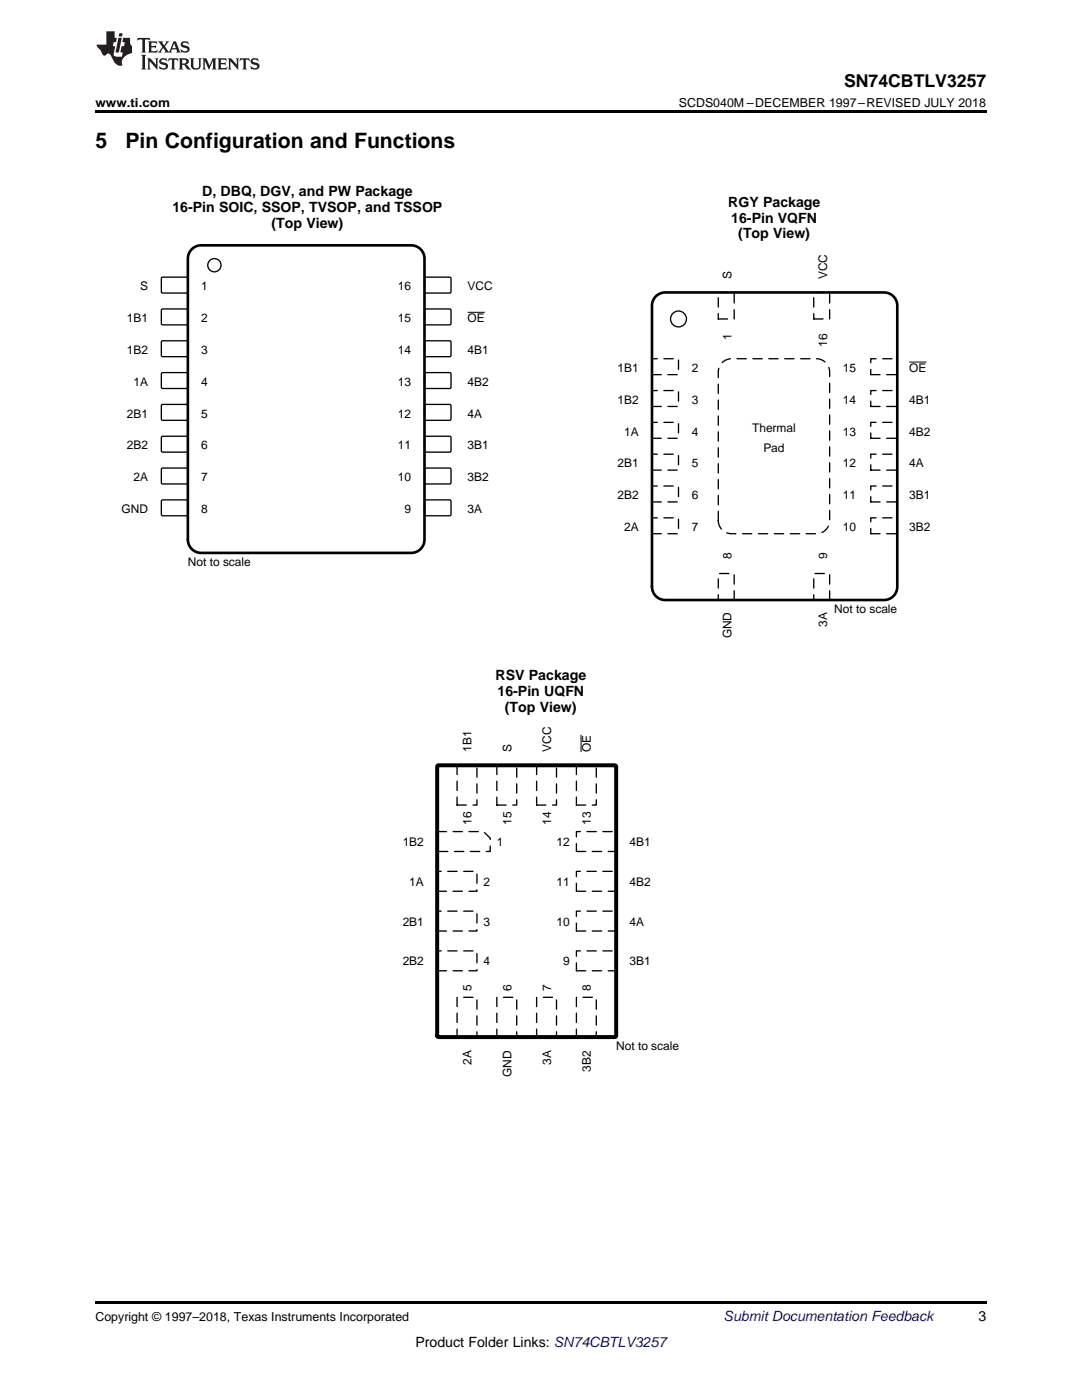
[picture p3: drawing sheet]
<svg xmlns="http://www.w3.org/2000/svg" width="216mm" height="279mm" viewBox="0 0 216 279" stroke-linecap="round" stroke-linejoin="round" font-family="sans-serif">
<path d="M19 259.7h177.8v.5h-177.8z" fill="#000"/>
<path d="M87.2 166h9.3l1.3 1.3v2.6h-10.6z" fill-rule="evenodd" fill="#fff"/>
<path d="M87.2 166h9.3l1.3 1.3v2.6h-10.6z" fill="none" stroke="#000" stroke-width=".26" stroke-dasharray="1.9 1.3"/>
<path d="M87.2 173.9h8v4h-8z" fill-rule="evenodd" fill="#fff"/>
<path d="M87.2 173.9h8v4h-8z" fill="none" stroke="#000" stroke-width=".26" stroke-dasharray="1.9 1.3"/>
<path d="M87.2 181.8h8v4h-8z" fill-rule="evenodd" fill="#fff"/>
<path d="M87.2 181.8h8v4h-8z" fill="none" stroke="#000" stroke-width=".26" stroke-dasharray="1.9 1.3"/>
<path d="M87.2 189.8h8v3.9h-8z" fill-rule="evenodd" fill="#fff"/>
<path d="M87.2 189.8h8v3.9h-8z" fill="none" stroke="#000" stroke-width=".26" stroke-dasharray="1.9 1.3"/>
<path d="M91.2 199h4v8h-4z" fill-rule="evenodd" fill="#fff"/>
<path d="M91.2 199h4v8h-4z" fill="none" stroke="#000" stroke-width=".26" stroke-dasharray="1.9 1.3"/>
<path d="M99.1 199h4v8h-4z" fill-rule="evenodd" fill="#fff"/>
<path d="M99.1 199h4v8h-4z" fill="none" stroke="#000" stroke-width=".26" stroke-dasharray="1.9 1.3"/>
<path d="M107.1 199h3.9v8h-3.9z" fill-rule="evenodd" fill="#fff"/>
<path d="M107.1 199h3.9v8h-3.9z" fill="none" stroke="#000" stroke-width=".26" stroke-dasharray="1.9 1.3"/>
<path d="M115 199h4v8h-4z" fill-rule="evenodd" fill="#fff"/>
<path d="M115 199h4v8h-4z" fill="none" stroke="#000" stroke-width=".26" stroke-dasharray="1.9 1.3"/>
<path d="M115 189.8h8v3.9h-8z" fill-rule="evenodd" fill="#fff"/>
<path d="M115 189.8h8v3.9h-8z" fill="none" stroke="#000" stroke-width=".26" stroke-dasharray="1.9 1.3"/>
<path d="M115 181.8h8v4h-8z" fill-rule="evenodd" fill="#fff"/>
<path d="M115 181.8h8v4h-8z" fill="none" stroke="#000" stroke-width=".26" stroke-dasharray="1.9 1.3"/>
<path d="M115 173.9h8v4h-8z" fill-rule="evenodd" fill="#fff"/>
<path d="M115 173.9h8v4h-8z" fill="none" stroke="#000" stroke-width=".26" stroke-dasharray="1.9 1.3"/>
<path d="M115 166h8v3.9h-8z" fill-rule="evenodd" fill="#fff"/>
<path d="M115 166h8v3.9h-8z" fill="none" stroke="#000" stroke-width=".26" stroke-dasharray="1.9 1.3"/>
<path d="M115 152.7h4v8h-4z" fill-rule="evenodd" fill="#fff"/>
<path d="M115 152.7h4v8h-4z" fill="none" stroke="#000" stroke-width=".26" stroke-dasharray="1.9 1.3"/>
<path d="M115.9 146.6v3.5" fill="none" stroke="#000" stroke-width=".2"/>
<path d="M107.1 152.7h3.9v8h-3.9z" fill-rule="evenodd" fill="#fff"/>
<path d="M107.1 152.7h3.9v8h-3.9z" fill="none" stroke="#000" stroke-width=".26" stroke-dasharray="1.9 1.3"/>
<path d="M99.1 152.7h4v8h-4z" fill-rule="evenodd" fill="#fff"/>
<path d="M99.1 152.7h4v8h-4z" fill="none" stroke="#000" stroke-width=".26" stroke-dasharray="1.9 1.3"/>
<path d="M91.2 152.7h4v8h-4z" fill-rule="evenodd" fill="#fff"/>
<path d="M143.3 103.9a2.65 2.65 0 0 0 2.7 2.6h16.9a2.65 2.65 0 0 0 2.6-2.6v-29.7a2.65 2.65 0 0 0-2.6-2.6h-16.9a2.65 2.65 0 0 0-2.7 2.6v29.7M91.2 152.7h4v8h-4z" fill="none" stroke="#000" stroke-width=".26" stroke-dasharray="1.9 1.3"/>
<path d="M87.3 152.9l.2-.2h35.2l.2 .2 .1 53.8-.2 .2-35.3 .1-.2-.2z" fill="none" stroke="#000" stroke-width=".79"/>
<path d="M130.1 71.6h5.3v3.2h-5.3z" fill-rule="evenodd" fill="#fff"/>
<path d="M130.1 71.6h5.3v3.2h-5.3z" fill="none" stroke="#000" stroke-width=".26" stroke-dasharray="1.9 1.3"/>
<path d="M130.1 77.9h5.3v3.2h-5.3z" fill-rule="evenodd" fill="#fff"/>
<path d="M130.1 77.9h5.3v3.2h-5.3z" fill="none" stroke="#000" stroke-width=".26" stroke-dasharray="1.9 1.3"/>
<path d="M130.1 84.3h5.3v3.2h-5.3z" fill-rule="evenodd" fill="#fff"/>
<path d="M130.1 84.3h5.3v3.2h-5.3z" fill="none" stroke="#000" stroke-width=".26" stroke-dasharray="1.9 1.3"/>
<path d="M130.1 90.6h5.3v3.2h-5.3z" fill-rule="evenodd" fill="#fff"/>
<path d="M130.1 90.6h5.3v3.2h-5.3z" fill="none" stroke="#000" stroke-width=".26" stroke-dasharray="1.9 1.3"/>
<path d="M130.1 97h5.3v3.2h-5.3z" fill-rule="evenodd" fill="#fff"/>
<path d="M130.1 97h5.3v3.2h-5.3z" fill="none" stroke="#000" stroke-width=".26" stroke-dasharray="1.9 1.3"/>
<path d="M130.1 103.3h5.3v3.2h-5.3z" fill-rule="evenodd" fill="#fff"/>
<path d="M130.1 103.3h5.3v3.2h-5.3z" fill="none" stroke="#000" stroke-width=".26" stroke-dasharray="1.9 1.3"/>
<path d="M143.3 114.5h3.2v5.2h-3.2z" fill-rule="evenodd" fill="#fff"/>
<path d="M143.3 114.5h3.2v5.2h-3.2z" fill="none" stroke="#000" stroke-width=".26" stroke-dasharray="1.9 1.3"/>
<path d="M162.4 114.5h3.1v5.2h-3.1z" fill-rule="evenodd" fill="#fff"/>
<path d="M162.4 114.5h3.1v5.2h-3.1z" fill="none" stroke="#000" stroke-width=".26" stroke-dasharray="1.9 1.3"/>
<path d="M173.8 103.3h5.2v3.2h-5.2z" fill-rule="evenodd" fill="#fff"/>
<path d="M173.8 103.3h5.2v3.2h-5.2z" fill="none" stroke="#000" stroke-width=".26" stroke-dasharray="1.9 1.3"/>
<path d="M173.8 97h5.2v3.2h-5.2z" fill-rule="evenodd" fill="#fff"/>
<path d="M173.8 97h5.2v3.2h-5.2z" fill="none" stroke="#000" stroke-width=".26" stroke-dasharray="1.9 1.3"/>
<path d="M173.8 90.6h5.2v3.2h-5.2z" fill-rule="evenodd" fill="#fff"/>
<path d="M173.8 90.6h5.2v3.2h-5.2z" fill="none" stroke="#000" stroke-width=".26" stroke-dasharray="1.9 1.3"/>
<path d="M173.8 84.3h5.2v3.2h-5.2z" fill-rule="evenodd" fill="#fff"/>
<path d="M173.8 84.3h5.2v3.2h-5.2z" fill="none" stroke="#000" stroke-width=".26" stroke-dasharray="1.9 1.3"/>
<path d="M173.8 77.9h5.2v3.2h-5.2z" fill-rule="evenodd" fill="#fff"/>
<path d="M173.8 77.9h5.2v3.2h-5.2z" fill="none" stroke="#000" stroke-width=".26" stroke-dasharray="1.9 1.3"/>
<path d="M173.8 71.6h5.2v3.2h-5.2z" fill-rule="evenodd" fill="#fff"/>
<path d="M173.8 71.6h5.2v3.2h-5.2z" fill="none" stroke="#000" stroke-width=".26" stroke-dasharray="1.9 1.3"/>
<path d="M181.4 72.3h3.5" fill="none" stroke="#000" stroke-width=".2"/>
<path d="M162.4 58.4h3.1v5.3h-3.1z" fill-rule="evenodd" fill="#fff"/>
<path d="M162.4 58.4h3.1v5.3h-3.1z" fill="none" stroke="#000" stroke-width=".26" stroke-dasharray="1.9 1.3"/>
<path d="M143.3 58.4h3.2v5.3h-3.2z" fill-rule="evenodd" fill="#fff"/>
<path d="M143.3 58.4h3.2v5.3h-3.2z" fill="none" stroke="#000" stroke-width=".26" stroke-dasharray="1.9 1.3"/>
<circle cx="135.4" cy="63.7" r="1.59" fill="none" stroke="#000" stroke-width=".26"/>
<path d="M130.7 59.4a2.64 2.64 0 0 1 2-1h43.7a2.65 2.65 0 0 1 2.6 2.6v56.1a2.65 2.65 0 0 1-2.6 2.6h-43.7a2.65 2.65 0 0 1-2.6-2.6v-56.1l.1-.6z" fill="none" stroke="#000" stroke-width=".53"/>
<path d="M32.3 55.3h5.1l.1 .3v2.8l-.3 .1-4.9-.1-.1-.2v-2.6z" fill-rule="evenodd" fill="#fff"/>
<path d="M32.3 55.3h5.1l.1 .3v2.8l-.3 .1-4.9-.1-.1-.2v-2.6z" fill="none" stroke="#000" stroke-width=".26"/>
<path d="M84.7 55.4l.3-.1h4.9l.1 .3v2.8l-.3 .1-4.9-.1-.1-.2z" fill-rule="evenodd" fill="#fff"/>
<path d="M84.7 55.4l.3-.1h4.9l.1 .3v2.8l-.3 .1-4.9-.1-.1-.2z" fill="none" stroke="#000" stroke-width=".26"/>
<path d="M32.3 61.7h5.1l.1 .2v2.8l-.3 .1h-4.9l-.1-.2v-2.7z" fill-rule="evenodd" fill="#fff"/>
<path d="M32.3 61.7h5.1l.1 .2v2.8l-.3 .1h-4.9l-.1-.2v-2.7z" fill="none" stroke="#000" stroke-width=".26"/>
<path d="M84.7 61.8l.3-.1h4.9l.1 .2v2.8l-.3 .1h-4.9l-.1-.2z" fill-rule="evenodd" fill="#fff"/>
<path d="M84.7 61.8l.3-.1h4.9l.1 .2v2.8l-.3 .1h-4.9l-.1-.2z" fill="none" stroke="#000" stroke-width=".26"/>
<path d="M93.3 62.3h3.4" fill="none" stroke="#000" stroke-width=".2"/>
<path d="M32.3 68h5.1l.1 .3v2.8l-.3 .1-4.9-.1-.1-.2v-2.6z" fill-rule="evenodd" fill="#fff"/>
<path d="M32.3 68h5.1l.1 .3v2.8l-.3 .1-4.9-.1-.1-.2v-2.6z" fill="none" stroke="#000" stroke-width=".26"/>
<path d="M84.7 68.1l.3-.1h4.9l.1 .3v2.8l-.3 .1-4.9-.1-.1-.2z" fill-rule="evenodd" fill="#fff"/>
<path d="M84.7 68.1l.3-.1h4.9l.1 .3v2.8l-.3 .1-4.9-.1-.1-.2z" fill="none" stroke="#000" stroke-width=".26"/>
<path d="M32.3 74.4h5.1l.1 .2v2.8l-.3 .1h-4.9l-.1-.2v-2.7z" fill-rule="evenodd" fill="#fff"/>
<path d="M32.3 74.4h5.1l.1 .2v2.8l-.3 .1h-4.9l-.1-.2v-2.7z" fill="none" stroke="#000" stroke-width=".26"/>
<path d="M84.7 74.5l.3-.1h4.9l.1 .2v2.8l-.3 .1h-4.9l-.1-.2z" fill-rule="evenodd" fill="#fff"/>
<path d="M84.7 74.5l.3-.1h4.9l.1 .2v2.8l-.3 .1h-4.9l-.1-.2z" fill="none" stroke="#000" stroke-width=".26"/>
<path d="M32.3 80.7h5.1l.1 .3v2.8l-.3 .1-4.9-.1-.1-.2v-2.6z" fill-rule="evenodd" fill="#fff"/>
<path d="M32.3 80.7h5.1l.1 .3v2.8l-.3 .1-4.9-.1-.1-.2v-2.6z" fill="none" stroke="#000" stroke-width=".26"/>
<path d="M84.8 80.7h5.1l.1 .3v2.8l-.3 .1-4.9-.1-.1-.2v-2.6z" fill-rule="evenodd" fill="#fff"/>
<path d="M84.8 80.7h5.1l.1 .3v2.8l-.3 .1-4.9-.1-.1-.2v-2.6z" fill="none" stroke="#000" stroke-width=".26"/>
<path d="M32.3 87.1h5.1l.1 .2v2.8l-.3 .1h-4.9l-.1-.2v-2.7z" fill-rule="evenodd" fill="#fff"/>
<path d="M32.3 87.1h5.1l.1 .2v2.8l-.3 .1h-4.9l-.1-.2v-2.7z" fill="none" stroke="#000" stroke-width=".26"/>
<path d="M84.8 87.1h5.1l.1 .2v2.8l-.3 .1h-4.9l-.1-.2v-2.7z" fill-rule="evenodd" fill="#fff"/>
<path d="M84.8 87.1h5.1l.1 .2v2.8l-.3 .1h-4.9l-.1-.2v-2.7z" fill="none" stroke="#000" stroke-width=".26"/>
<path d="M32.3 93.4h5.1l.1 .3v2.8l-.3 .1-4.9-.1-.1-.2v-2.6z" fill-rule="evenodd" fill="#fff"/>
<path d="M32.3 93.4h5.1l.1 .3v2.8l-.3 .1-4.9-.1-.1-.2v-2.6z" fill="none" stroke="#000" stroke-width=".26"/>
<path d="M84.8 93.4h5.1l.1 .3v2.8l-.3 .1-4.9-.1-.1-.2v-2.6z" fill-rule="evenodd" fill="#fff"/>
<path d="M84.8 93.4h5.1l.1 .3v2.8l-.3 .1-4.9-.1-.1-.2v-2.6z" fill="none" stroke="#000" stroke-width=".26"/>
<path d="M32.3 99.8h5.1l.1 .2v2.8l-.3 .1h-4.9l-.1-.2v-2.7z" fill-rule="evenodd" fill="#fff"/>
<path d="M32.3 99.8h5.1l.1 .2v2.8l-.3 .1h-4.9l-.1-.2v-2.7z" fill="none" stroke="#000" stroke-width=".26"/>
<path d="M84.8 99.8h5.1l.1 .2v2.8l-.3 .1h-4.9l-.1-.2v-2.7z" fill-rule="evenodd" fill="#fff"/>
<g fill="none" stroke="#000" stroke-width=".26">
<path d="M84.8 99.8h5.1l.1 .2v2.8l-.3 .1h-4.9l-.1-.2v-2.7z"/>
<circle cx="42.8" cy="52.9" r="1.32"/>
</g>
<path d="M38.5 49.5l1-.5h.6h42a2.64 2.64 0 0 1 2.6 2.6v56.1a2.64 2.64 0 0 1-2.6 2.6h-42a2.64 2.64 0 0 1-2.6-2.6v-56.1a2.64 2.64 0 0 1 1-2.1z" fill="none" stroke="#000" stroke-width=".53"/>
<path d="M19 22h177.8v.5h-177.8z" fill="#000"/>
<g fill="#231f20">
<path d="M27.5 7.6l-.1 .5 .4-.2h.6v.1v2.1l-.2 .4h1l-.3-.4v-2.1l.1-.1h.5l.5 .2-.2-.5zM29.5 8.3l.2 .3v1.5l-.2 .4h1.8l.2-.6a1.04 1.04 0 0 1-1.3 .2v-.7h.6l.3 .2v-.6l-.3 .2h-.6v-.6l.8-.1 .4 .3-.2-.5zM31.5 8.3l.9 1.1-.9 1.1h.8l-.2-.2 .5-.7 .4 .7-.2 .2h1.5l-.1-.2 .1-.4h.9l.1 .4-.2 .2h1l-.3-.3-.7-1.9h-.5l-.9 2-.8-1 .9-1h-.8l.1 .3-.3 .5-.4-.6 .2-.2zM34.7 8.6l.4 1h-.7zM36.3 8.4a.63 .63 0 0 0-.2 .7 .63 .63 0 0 0 .6 .4l.6 .2 .1 .2a.75 .75 0 0 1-.7 .4 .75 .75 0 0 1-.6-.5l.1 .7 .1-.1a1.11 1.11 0 0 0 1.5-.6 1.13 1.13 0 0 0-1.2-.8l-.1-.4a1.04 1.04 0 0 1 1.2 .2l-.2-.5-.1 .1-.5-.2zM28.2 10.9l.2 .4v2.2l-.2 .4h1l-.3-.4v-2.2l.3-.4zM29.3 11.6l.3 .4v1.5l-.3 .4h.8l-.2-.4v-1.3l1.5 1.7v-1.9l.2-.4h-.7l.2 .4v.9l-1.1-1.3zM32 11.8a.62 .62 0 0 0-.2 .7 .62 .62 0 0 0 .6 .4l.6 .1 .1 .3a.76 .76 0 0 1-.7 .3 .76 .76 0 0 1-.6-.4l.1 .7 .1-.1a1.11 1.11 0 0 0 1.5-.6 1.13 1.13 0 0 0-1.2-.8l-.1-.4a1.04 1.04 0 0 1 1.2 .2l-.2-.6-.1 .1-.5-.1zM33.7 11.6l-.2 .6a.61 .61 0 0 1 .8-.3v1.6l-.2 .4h.9l-.2-.4v-1.6a.63 .63 0 0 1 .8 .3l-.2-.6zM35.6 11.6l.3 .4v1.5l-.3 .4h1l-.2-.2v-.8l.5 .2a.76 .76 0 0 0 1.2 .7l-1-1a.58 .58 0 0 0 .6-.5 .58 .58 0 0 0-.5-.6zM36.4 11.9h.1a.45 .45 0 0 1 .5 .1 .45 .45 0 0 1 .1 .5l-.7 .2zM37.9 11.6l.2 .2a2.17 2.17 0 0 0 .3 1.9 .99 .99 0 0 0 1.6-.6v-1.1l.2-.4h-.7l.2 .2a1.92 1.92 0 0 1-.2 1.8 .6 .6 0 0 1-.9-.5v-1.1l.2-.4zM40.4 11.6l.2 .4v1.5l-.2 .4h.7l-.2-.4v-1.4l.8 1.8 .8-1.8v1.4l-.2 .4h.9l-.2-.4v-1.5l.2-.4h-.8l-.6 1.5-.6-1.5zM43.4 11.6l.2 .4v1.5l-.2 .4h1.8l.2-.6a1.04 1.04 0 0 1-1.3 .1v-.6h.5l.4 .2v-.6l-.4 .2h-.5v-.7h.8l.3 .3-.1-.6zM45.5 11.6l.2 .4v1.5l-.2 .4h.7l-.2-.4v-1.3l1.5 1.7v-1.9l.2-.4h-.7l.2 .4v.9l-1.1-1.3zM47.9 11.6l-.1 .6a.61 .61 0 0 1 .8-.3v1.6l-.3 .4h1l-.3-.4 .1-1.6a.63 .63 0 0 1 .7 .3l-.1-.6zM50.2 11.8a.62 .62 0 0 0-.2 .7 .62 .62 0 0 0 .6 .4l.6 .1 .2 .3a.76 .76 0 0 1-.8 .3 .76 .76 0 0 1-.6-.4l.1 .7 .2-.1a1.11 1.11 0 0 0 1.5-.6 1.13 1.13 0 0 0-1.3-.8l-.1-.4a1.04 1.04 0 0 1 1.2 .2l-.1-.6-.2 .1-.5-.1z"/>
<path d="M21.2 6.3v2.6h-1.9l.1 .4 .7 .9a.91 .91 0 0 0 1 .8 .56 .56 0 0 1 .5-.3 .56 .56 0 0 1 .5 .3l.4 .8a1.53 1.53 0 0 0 1.9 1.2 1.54 1.54 0 0 1 1-2.1l.9-.3v-1.4a1.52 1.52 0 0 1-.3-1.6h-1.4l-.2 .8h.5l-.2 .8h-.4l-.2 1v.2l.4 .1-.2 .8a1.93 1.93 0 0 1-1.6-.3l.3-1.8h-.5l.2-.8h.4l.2-.8h-.4v-1.3zM23.6 7.6l-.6 2.9h.7l.6-2.9zM23.8 6.6l-.1 .7h.6l.2-.7z"/>
</g>
<g font-size="4.2">
<text x="19" y="29.6">5</text>
<text x="25" y="29.6">Pin Configuration and Functions</text>
</g>
<text font-size="3.5" x="168.4" y="17.3">SN74CBTLV3257</text>
<g font-size="2.8">
<text x="40.4" y="39.1">D, DBQ, DGV, and PW Package</text>
<text x="145.3" y="41.2">RGY Package</text>
<text x="34.4" y="42.3">16-Pin SOIC, SSOP, TVSOP, and TSSOP</text>
<text x="54.2" y="45.4">(Top View)</text>
<text x="145.9" y="44.4">16-Pin VQFN</text>
<text x="147.3" y="47.6">(Top View)</text>
<text x="98.9" y="135.8">RSV Package</text>
<text x="99.3" y="139">16-Pin UQFN</text>
<text x="100.8" y="142.1">(Top View)</text>
<text x="195.3" y="263.6">3</text>
<text x="82.9" y="268.9">Product Folder Links: SN74CBTLV3257</text>
</g>
<text font-size="2.8" fill="#0000c8" x="144.4" y="263.6">Submit Documentation Feedback</text>
<g font-size="2.5">
<text x="19" y="21.4">www.ti.com</text>
<text x="135.5" y="21.4">SCDS040M –DECEMBER 1997–REVISED JULY 2018</text>
<text x="19" y="263.6">Copyright © 1997–2018, Texas Instruments Incorporated</text>
</g>
<g font-size="2.4">
<text x="28" y="58">S</text>
<text x="40.1" y="58">1</text>
<text x="79.4" y="58">16</text>
<text x="93.3" y="58">VCC</text>
<text x="146" y="55.7" transform="rotate(-90 146 55.7)">S</text>
<text x="165" y="55.7" transform="rotate(-90 165 55.7)">VCC</text>
<text x="25.3" y="64.3">1B1</text>
<text x="40.1" y="64.3">2</text>
<text x="79.4" y="64.3">15</text>
<text x="93.3" y="64.3">OE</text>
<text x="25.3" y="70.7">1B2</text>
<text x="40.1" y="70.7">3</text>
<text x="79.4" y="70.7">14</text>
<text x="93.3" y="70.7">4B1</text>
<text x="146" y="67.9" transform="rotate(-90 146 67.9)">1</text>
<text x="165" y="69.2" transform="rotate(-90 165 69.2)">16</text>
<text x="26.6" y="77">1A</text>
<text x="40.1" y="77">4</text>
<text x="79.4" y="77">13</text>
<text x="93.3" y="77">4B2</text>
<text x="123.2" y="74.2">1B1</text>
<text x="138" y="74.2">2</text>
<text x="168.2" y="74.2">15</text>
<text x="181.4" y="74.2">OE</text>
<text x="25.3" y="83.4">2B1</text>
<text x="40.1" y="83.4">5</text>
<text x="79.4" y="83.4">12</text>
<text x="93.3" y="83.4">4A</text>
<text x="123.2" y="80.6">1B2</text>
<text x="138" y="80.6">3</text>
<text x="168.2" y="80.6">14</text>
<text x="181.4" y="80.6">4B1</text>
<text x="25.3" y="89.7">2B2</text>
<text x="40.1" y="89.7">6</text>
<text x="79.4" y="89.7">11</text>
<text x="93.3" y="89.7">3B1</text>
<text x="124.5" y="86.9">1A</text>
<text x="138" y="86.9">4</text>
<text x="150.1" y="86.1">Thermal</text>
<text x="168.2" y="86.9">13</text>
<text x="181.4" y="86.9">4B2</text>
<text x="123.2" y="93.3">2B1</text>
<text x="138" y="93.3">5</text>
<text x="152.3" y="90.1">Pad</text>
<text x="168.2" y="93.3">12</text>
<text x="181.4" y="93.3">4A</text>
<text x="26.6" y="96.1">2A</text>
<text x="40.1" y="96.1">7</text>
<text x="79.4" y="96.1">10</text>
<text x="93.3" y="96.1">3B2</text>
<text x="123.2" y="99.6">2B2</text>
<text x="138" y="99.6">6</text>
<text x="168.2" y="99.6">11</text>
<text x="181.4" y="99.6">3B1</text>
<text x="24.3" y="102.4">GND</text>
<text x="40.1" y="102.4">8</text>
<text x="80.7" y="102.4">9</text>
<text x="93.3" y="102.4">3A</text>
<text x="124.5" y="106">2A</text>
<text x="138" y="106">7</text>
<text x="168.2" y="106">10</text>
<text x="181.4" y="106">3B2</text>
<text x="37.5" y="113">Not to scale</text>
<text x="146" y="111.5" transform="rotate(-90 146 111.5)">8</text>
<text x="165" y="111.5" transform="rotate(-90 165 111.5)">9</text>
<text x="165" y="125" transform="rotate(-90 165 125)">3A</text>
<text x="166.5" y="122.4">Not to scale</text>
<text x="146" y="127.4" transform="rotate(-90 146 127.4)">GND</text>
<text x="94.1" y="150.1" transform="rotate(-90 94.1 150.1)">1B1</text>
<text x="102" y="150.1" transform="rotate(-90 102 150.1)">S</text>
<text x="110" y="150.1" transform="rotate(-90 110 150.1)">VCC</text>
<text x="117.9" y="150.1" transform="rotate(-90 117.9 150.1)">OE</text>
<text x="94.1" y="164.6" transform="rotate(-90 94.1 164.6)">16</text>
<text x="102" y="164.6" transform="rotate(-90 102 164.6)">15</text>
<text x="110" y="164.6" transform="rotate(-90 110 164.6)">14</text>
<text x="117.9" y="164.6" transform="rotate(-90 117.9 164.6)">13</text>
<text x="80.3" y="168.9">1B2</text>
<text x="99.1" y="168.9">1</text>
<text x="111" y="168.9">12</text>
<text x="125.6" y="168.9">4B1</text>
<text x="81.7" y="176.8">1A</text>
<text x="96.5" y="176.8">2</text>
<text x="111" y="176.8">11</text>
<text x="125.6" y="176.8">4B2</text>
<text x="80.3" y="184.7">2B1</text>
<text x="96.5" y="184.7">3</text>
<text x="111" y="184.7">10</text>
<text x="125.6" y="184.7">4A</text>
<text x="80.3" y="192.7">2B2</text>
<text x="94.1" y="197.7" transform="rotate(-90 94.1 197.7)">5</text>
<text x="96.5" y="192.7">4</text>
<text x="102" y="197.7" transform="rotate(-90 102 197.7)">6</text>
<text x="110" y="197.7" transform="rotate(-90 110 197.7)">7</text>
<text x="112.4" y="192.7">9</text>
<text x="117.9" y="197.7" transform="rotate(-90 117.9 197.7)">8</text>
<text x="125.6" y="192.7">3B1</text>
<text x="123" y="209.6">Not to scale</text>
<text x="94.1" y="212.5" transform="rotate(-90 94.1 212.5)">2A</text>
<text x="102" y="214.9" transform="rotate(-90 102 214.9)">GND</text>
<text x="110" y="212.5" transform="rotate(-90 110 212.5)">3A</text>
<text x="117.9" y="213.9" transform="rotate(-90 117.9 213.9)">3B2</text>
</g>
</svg>
